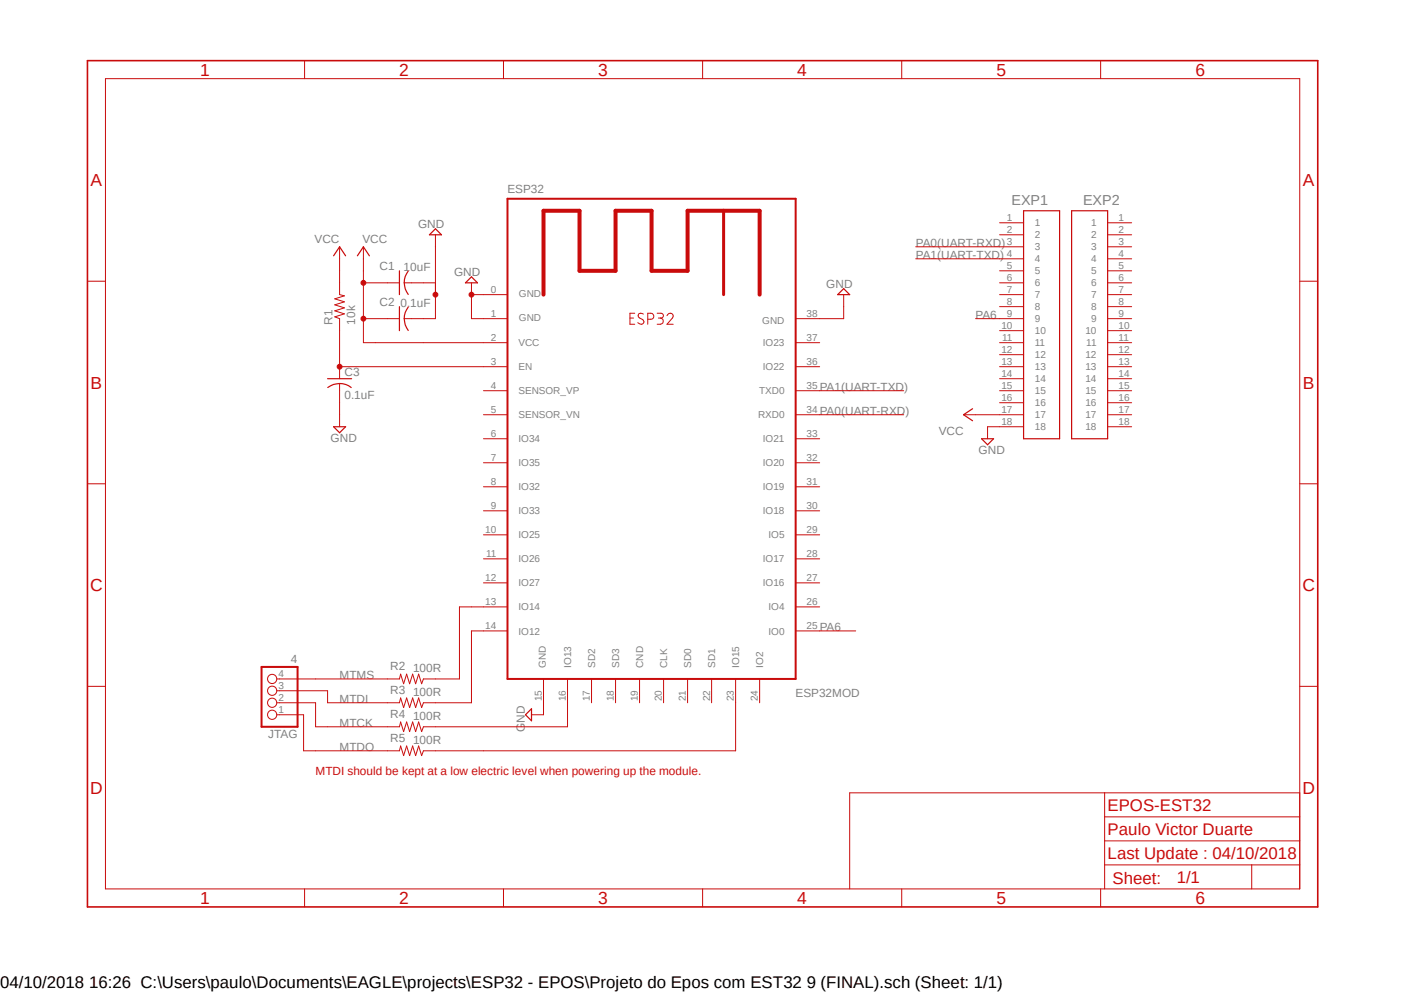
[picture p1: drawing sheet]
<svg xmlns="http://www.w3.org/2000/svg" width="297mm" height="210mm" viewBox="0 0 297 210" stroke-linecap="round" stroke-linejoin="round" font-family="sans-serif">
<path d="M17.9 12.5l261.2 179.9M279.1 12.5l-261.2 179.9" fill="none" stroke="#fff" stroke-width=".21"/>
<g fill="none" stroke="#c90b0b" stroke-width=".21">
<path d="M22.3 16.6h252.7v171.4h-252.7zM64.4 12.8v3.8M106.5 12.8v3.8M148.6 12.8v3.8M190.8 12.8v3.8M232.8 12.8v3.8M18.5 59.5h3.8M71.8 59.8v2.5l1.1 .3-2.1 .6 2.1 .6-2.1 .7 2.1 .6-2.1 .6 2.1 .7-2.1 .6 1 .4v2.5M71.8 52.2v2.5M76.9 52.2v2.5M82 59.8h2.5M85.5 59.8h6.6"/>
<path d="M92.1 49.7v17.7h-6.6M99.7 59.8v2.5M211.5 59.8h5M211.5 47.1h5M211.5 49.7h5M211.5 52.2h5M211.5 54.7h5M211.5 57.3h5M234.3 59.8h5.1M234.3 47.1h5.1M234.3 49.7h5.1M234.3 52.2h5.1"/>
<path d="M234.3 54.7h5.1M234.3 57.3h5.1M275 59.5h3.8M71.8 77.6v2.5M82 67.4h2.5M102.3 77.6h5.1M102.3 72.5h5.1M102.3 67.4h5.1M102.3 62.3h5.1M133.3 67.3h.7M134.3 66.3h-1v2.3h1M136.1 66.4l-.3-.1a.54 .54 0 0 0-.7 .2 .54 .54 0 0 0 .2 .7l.7 .4a.57 .57 0 0 1 0 .9 .57 .57 0 0 1-.8-.1l-.3-.2"/>
<path d="M137 67.5h.7a.64 .64 0 0 0 .6-.6 .64 .64 0 0 0-.6-.6h-.7v2.3M139 66.3h.8a.51 .51 0 0 1 .6 .5 .51 .51 0 0 1-.6 .5h-.5M139.7 67.3a.66 .66 0 0 1 .6 .6 .66 .66 0 0 1-.6 .7h-.7M141.1 66.8a.65 .65 0 0 1 .9-.5 .65 .65 0 0 1 .2 1l-1.1 1.3h1.3M168.3 77.6h5.1M168.3 72.5h5.1M178.5 62.3v5.1h-10.2M211.5 77.6h5M211.5 72.5h5M211.5 67.4h5M211.5 62.3h5M211.5 64.9h5"/>
<path d="M211.5 69.9h5M211.5 75h5M234.3 77.6h5.1M234.3 72.5h5.1M234.3 67.4h5.1M234.3 62.3h5.1M234.3 64.9h5.1M234.3 69.9h5.1M234.3 75h5.1M71.8 81.1v4.1M71.8 87.7v2.6M102.3 97.9h5.1"/>
<path d="M102.3 92.8h5.1M102.3 87.7h5.1M102.3 82.6h5.1M168.3 97.9h5.1M168.3 92.8h5.1M168.3 87.7h5.1M168.3 82.6h5.1M203.8 87.7h2.6M208.9 90.3v2.5M211.5 87.7h5M211.5 82.6h5M211.5 80.1h5"/>
<path d="M211.5 85.2h5M211.5 90.3h5M234.3 87.7h5.1M234.3 82.6h5.1M234.3 80.1h5.1M234.3 85.2h5.1M234.3 90.3h5.1M18.5 102.3h3.8M102.3 118.2h5.1M102.3 113.1h5.1M102.3 108h5.1M102.3 103h5.1"/>
<path d="M168.3 118.2h5.1M168.3 113.1h5.1M168.3 108h5.1M168.3 103h5.1M275 102.3h3.8M102.3 123.3h5.1M107.4 133.4h-7.7v15.2h-10.1l-.4 1-.6-2-.7 2-.6-2-.6 2-.7-2-.6 2-.6-2-.3 1h-15.2v-2.5h-10.8M107.4 128.4h-10.2v15.2h-7.6l-.4 1-.6-2-.7 2-.6-2-.6 2-.7-2-.6 2-.6-2-.3 1h-26M168.3 133.4h5.1M168.3 128.4h5.1M168.3 123.3h5.1M18.5 145.2h3.8"/>
<path d="M58.5 148.6h8.3v5.1h17.7l.3-1 .6 2 .6-2 .7 2 .6-2 .6 2 .7-2 .6 2 .4-1h2.5M58.5 151.2h5.7v7.6h20.3l.3-1 .6 2 .6-2 .7 2 .6-2 .6 2 .7-2 .6 2 .4-1h2.5M115 143.6v7.6h-2.6M120.1 143.6v5M125.1 143.6v5M130.2 143.6v5M135.3 143.6v5M140.4 143.6v5M145.5 143.6v5M150.5 143.6v5M155.6 143.6v5M160.7 143.6v5"/>
<path d="M275 145.2h3.8M233.7 167.7v20.3M233.7 177.8h41.3M233.7 172.8h41.3M275 167.7h-95.3v20.3M64.4 188v3.8M106.5 188v3.8M148.6 188v3.8M190.8 188v3.8M232.8 188v3.8M233.7 182.9h41.3M264.8 182.9v5.1"/>
<circle cx="57.6" cy="143.6" r=".98"/>
<circle cx="57.6" cy="148.6" r=".98"/>
<circle cx="57.6" cy="146.1" r=".98"/>
<circle cx="57.6" cy="151.2" r=".98"/>
</g>
<path d="M107.4 42h60.9v101.6h-60.9zM55.3 141.1h7.6v12.6h-7.6z" fill="none" stroke="#c90b0b" stroke-width=".42"/>
<path d="M115 62.3v-17.7h7.6v12.7h7.6v-12.7h7.6v12.7h7.7v-12.7h15.2v17.7" fill="none" stroke="#c90b0b" stroke-width=".85"/>
<path d="M153.1 44.6v17.7" fill="none" stroke="#c90b0b" stroke-width=".64"/>
<g fill="none" stroke="#c90b0b" stroke-width=".25">
<path d="M70.6 54.1l1.2-1.9 1.3 1.9M75.6 54.1l1.3-1.9 1.2 1.9M84.5 57.3v5M86.4 57.3a4 4 0 0 0 0 5M90.8 49.7l1.3-1.3 1.3 1.3zM99.7 58.5l1.3 1.3h-2.5zM216.5 44.6h7.7v48.2h-7.7zM226.7 44.6h7.6v48.2h-7.6zM84.5 64.9v5M86.4 64.9a4 4 0 0 0 0 5M178.5 61l1.2 1.3h-2.5zM69.3 80.1h5.1"/>
<path d="M69.3 82a4 4 0 0 1 5 0M70.6 90.3h2.5l-1.3 1.2zM205.7 86.4l-1.9 1.3 1.9 1.3M207.6 92.8h2.6l-1.3 1.3zM111.2 151.2l1.2-1.3v2.5z"/>
</g>
<path d="M18.5 12.8h260.3v179h-260.3z" fill="none" stroke="#c90b0b" stroke-width=".34"/>
<circle cx="92.1" cy="62.3" r=".51" fill="#c90b0b"/>
<g fill="none" stroke="#c90b0b" stroke-width=".21">
<path d="M102.3 62.3h-2.6v5.1"/>
<circle cx="92.1" cy="62.3" r=".51"/>
</g>
<circle cx="99.7" cy="62.3" r=".51" fill="#c90b0b"/>
<g fill="none" stroke="#c90b0b" stroke-width=".21">
<path d="M71.8 69.9v7.7h30.5M99.7 67.4h2.6M71.8 85.2v2.5M208.9 90.3h2.6M120.1 148.6v5.1h-28M155.6 148.6v10.2h-63.5"/>
<circle cx="99.7" cy="62.3" r=".51"/>
</g>
<circle cx="71.8" cy="77.6" r=".51" fill="#c90b0b"/>
<g fill="none" stroke="#c90b0b" stroke-width=".21">
<path d="M76.9 57.3v15.2h25.4M76.9 59.8h5.1M193.7 52.2h17.8M193.7 54.7h17.8M206.4 67.4h5.1M173.4 87.7h17.8M173.4 82.6h17.8M173.4 133.4h7.6"/>
<circle cx="71.8" cy="77.6" r=".51"/>
</g>
<circle cx="76.9" cy="59.8" r=".51" fill="#c90b0b"/>
<g fill="none" stroke="#c90b0b" stroke-width=".21">
<path d="M76.9 67.4h5.1"/>
<circle cx="76.9" cy="59.8" r=".51"/>
</g>
<circle cx="76.9" cy="67.4" r=".51" fill="#c90b0b"/>
<g fill="none" stroke="#c90b0b" stroke-width=".21">
<path d="M71.8 54.7v5.1M76.9 54.7v2.6M206.4 87.7h5.1"/>
<circle cx="76.9" cy="67.4" r=".51"/>
</g>
<g font-size="3.7" fill="#c90b0b">
<text x="42.3" y="16">1</text>
<text x="84.5" y="16">2</text>
<text x="126.6" y="16">3</text>
<text x="168.7" y="16">4</text>
<text x="210.8" y="16">5</text>
<text x="252.9" y="16">6</text>
<text x="19.2" y="39.4">A</text>
<text x="275.6" y="39.4">A</text>
<text x="19.2" y="82.2">B</text>
<text x="275.6" y="82.2">B</text>
<text x="19.1" y="125.1">C</text>
<text x="275.5" y="125.1">C</text>
<text x="19.1" y="167.9">D</text>
<text x="275.5" y="167.9">D</text>
<text x="42.3" y="191.2">1</text>
<text x="84.5" y="191.2">2</text>
<text x="126.6" y="191.2">3</text>
<text x="168.7" y="191.2">4</text>
<text x="210.8" y="191.2">5</text>
<text x="252.9" y="191.2">6</text>
</g>
<g font-size="3.6" fill="#c90b0b">
<text x="234.3" y="171.5">EPOS-EST32</text>
<text x="234.3" y="176.6">Paulo Victor Duarte</text>
<text x="234.3" y="181.7">Last Update : 04/10/2018</text>
<text x="235.3" y="186.9">Sheet:</text>
<text x="248.9" y="186.7">1/1</text>
</g>
<text font-size="3.6" x="0" y="208.9">04/10/2018 16:26 C:\Users\paulo\Documents\EAGLE\projects\ESP32 - EPOS\Projeto do Epos com EST32 9 (FINAL).sch (Sheet: 1/1)</text>
<g font-size="3" fill="#808080">
<text x="214" y="43.3">EXP1</text>
<text x="229.1" y="43.3">EXP2</text>
</g>
<g font-size="2.5" fill="#808080">
<text x="107.4" y="40.8">ESP32</text>
<text x="66.5" y="51.4">VCC</text>
<text x="76.7" y="51.4">VCC</text>
<text x="88.4" y="48.3">GND</text>
<text x="193.7" y="52.2">PA0(UART-RXD)</text>
<text x="80.3" y="57.2">C1</text>
<text x="85.4" y="57.4">10uF</text>
<text x="96.1" y="58.4">GND</text>
<text x="193.7" y="54.7">PA1(UART-TXD)</text>
<text x="80.3" y="64.7">C2</text>
<text x="84.7" y="65">0.1uF</text>
<text x="174.8" y="61">GND</text>
<text x="70.3" y="68.7" transform="rotate(-90 70.3 68.7)">R1</text>
<text x="75.1" y="68.7" transform="rotate(-90 75.1 68.7)">10k</text>
<text x="206.4" y="67.4">PA6</text>
<text x="72.9" y="79.5">C3</text>
<text x="173.4" y="82.6">PA1(UART-TXD)</text>
<text x="72.9" y="84.3">0.1uF</text>
<text x="173.4" y="87.7">PA0(UART-RXD)</text>
<text x="69.9" y="93.4">GND</text>
<text x="198.6" y="92">VCC</text>
<text x="207" y="96">GND</text>
<text x="173.4" y="133.4">PA6</text>
<text x="61.6" y="140.3">4</text>
<text x="71.8" y="143.6">MTMS</text>
<text x="82.6" y="141.8">R2</text>
<text x="87.4" y="142.1">100R</text>
<text x="71.8" y="148.7">MTDI</text>
<text x="82.6" y="146.9">R3</text>
<text x="87.4" y="147.2">100R</text>
<text x="168.3" y="147.4">ESP32MOD</text>
<text x="71.8" y="153.7">MTCK</text>
<text x="82.6" y="151.9">R4</text>
<text x="87.4" y="152.2">100R</text>
<text x="111" y="154.9" transform="rotate(-90 111 154.9)">GND</text>
<text x="56.7" y="156.1">JTAG</text>
<text x="71.8" y="158.8">MTDO</text>
<text x="82.6" y="157">R5</text>
<text x="87.4" y="157.3">100R</text>
</g>
<text font-size="2.5" fill="#c90b0b" x="66.8" y="163.9">MTDI should be kept at a low electric level when powering up the module.</text>
<g font-size="2.1" fill="#808080">
<text x="213" y="46.7">1</text>
<text x="218.9" y="47.9">1</text>
<text x="230.8" y="47.9">1</text>
<text x="236.6" y="46.7">1</text>
<text x="213" y="49.3">2</text>
<text x="213" y="51.8">3</text>
<text x="218.9" y="50.4">2</text>
<text x="218.9" y="53">3</text>
<text x="230.8" y="50.4">2</text>
<text x="230.8" y="53">3</text>
<text x="236.6" y="49.3">2</text>
<text x="236.6" y="51.8">3</text>
<text x="213" y="54.4">4</text>
<text x="213" y="56.9">5</text>
<text x="213" y="59.4">6</text>
<text x="218.9" y="55.5">4</text>
<text x="218.9" y="58">5</text>
<text x="230.8" y="55.5">4</text>
<text x="230.8" y="58">5</text>
<text x="236.6" y="54.4">4</text>
<text x="236.6" y="56.9">5</text>
<text x="236.6" y="59.4">6</text>
<text x="103.8" y="62">0</text>
<text x="109.8" y="62.8">GND</text>
<text x="213" y="62">7</text>
<text x="213" y="64.5">8</text>
<text x="218.9" y="60.6">6</text>
<text x="218.9" y="63.1">7</text>
<text x="218.9" y="65.6">8</text>
<text x="230.8" y="60.6">6</text>
<text x="230.8" y="63.1">7</text>
<text x="230.8" y="65.6">8</text>
<text x="236.6" y="62">7</text>
<text x="236.6" y="64.5">8</text>
<text x="103.8" y="67.1">1</text>
<text x="109.8" y="67.9">GND</text>
<text x="161.2" y="68.5">GND</text>
<text x="170.6" y="67.1">38</text>
<text x="211.8" y="69.6">10</text>
<text x="213" y="67.1">9</text>
<text x="218.9" y="68.2">9</text>
<text x="218.9" y="70.7">10</text>
<text x="229.6" y="70.7">10</text>
<text x="230.8" y="68.2">9</text>
<text x="236.6" y="67.1">9</text>
<text x="236.6" y="69.6">10</text>
<text x="103.8" y="77.2">3</text>
<text x="103.8" y="72.1">2</text>
<text x="109.7" y="73.2">VCC</text>
<text x="161.4" y="73.2">IO23</text>
<text x="170.6" y="77.2">36</text>
<text x="170.6" y="72.1">37</text>
<text x="211.8" y="74.7">12</text>
<text x="211.8" y="77.2">13</text>
<text x="212" y="72.1">11</text>
<text x="218.9" y="73.2">11</text>
<text x="218.9" y="75.8">12</text>
<text x="229.6" y="75.8">12</text>
<text x="229.8" y="73.2">11</text>
<text x="236.6" y="72.1">11</text>
<text x="236.6" y="74.7">12</text>
<text x="236.6" y="77.2">13</text>
<text x="103.8" y="82.3">4</text>
<text x="109.7" y="83.4">SENSOR_VP</text>
<text x="109.7" y="78.3">EN</text>
<text x="160.6" y="83.4">TXD0</text>
<text x="161.4" y="78.3">IO22</text>
<text x="170.6" y="82.3">35</text>
<text x="211.8" y="79.8">14</text>
<text x="211.8" y="82.3">15</text>
<text x="218.9" y="78.3">13</text>
<text x="218.9" y="80.9">14</text>
<text x="218.9" y="83.4">15</text>
<text x="229.6" y="78.3">13</text>
<text x="229.6" y="80.9">14</text>
<text x="229.6" y="83.4">15</text>
<text x="236.6" y="79.8">14</text>
<text x="236.6" y="82.3">15</text>
<text x="103.8" y="87.4">5</text>
<text x="109.7" y="88.5">SENSOR_VN</text>
<text x="160.4" y="88.5">RXD0</text>
<text x="170.6" y="87.4">34</text>
<text x="211.8" y="84.8">16</text>
<text x="211.8" y="87.4">17</text>
<text x="211.8" y="89.9">18</text>
<text x="218.9" y="85.9">16</text>
<text x="218.9" y="88.5">17</text>
<text x="229.6" y="85.9">16</text>
<text x="229.6" y="88.5">17</text>
<text x="236.6" y="84.8">16</text>
<text x="236.6" y="87.4">17</text>
<text x="236.6" y="89.9">18</text>
<text x="103.8" y="92.5">6</text>
<text x="109.7" y="93.6">IO34</text>
<text x="161.4" y="93.6">IO21</text>
<text x="170.6" y="92.5">33</text>
<text x="218.9" y="91">18</text>
<text x="229.6" y="91">18</text>
<text x="103.8" y="97.5">7</text>
<text x="109.7" y="98.6">IO35</text>
<text x="161.4" y="98.6">IO20</text>
<text x="170.6" y="97.5">32</text>
<text x="103.8" y="107.7">9</text>
<text x="103.8" y="102.6">8</text>
<text x="109.7" y="103.7">IO32</text>
<text x="161.4" y="103.7">IO19</text>
<text x="170.6" y="107.7">30</text>
<text x="170.6" y="102.6">31</text>
<text x="102.7" y="112.8">10</text>
<text x="109.7" y="113.9">IO25</text>
<text x="109.7" y="108.8">IO33</text>
<text x="161.4" y="108.8">IO18</text>
<text x="162.6" y="113.9">IO5</text>
<text x="170.6" y="112.8">29</text>
<text x="102.8" y="117.8">11</text>
<text x="109.7" y="119">IO26</text>
<text x="161.4" y="119">IO17</text>
<text x="170.6" y="117.8">28</text>
<text x="102.7" y="122.9">12</text>
<text x="109.7" y="124">IO27</text>
<text x="161.4" y="124">IO16</text>
<text x="170.6" y="122.9">27</text>
<text x="102.7" y="128">13</text>
<text x="109.7" y="129.1">IO14</text>
<text x="162.6" y="129.1">IO4</text>
<text x="170.6" y="128">26</text>
<text x="102.7" y="133.1">14</text>
<text x="109.7" y="134.2">IO12</text>
<text x="162.6" y="134.2">IO0</text>
<text x="170.6" y="133.1">25</text>
<text x="58.9" y="143.2">4</text>
<text x="115.4" y="141.2" transform="rotate(-90 115.4 141.2)">GND</text>
<text x="120.8" y="141.2" transform="rotate(-90 120.8 141.2)">IO13</text>
<text x="125.9" y="141.2" transform="rotate(-90 125.9 141.2)">SD2</text>
<text x="131" y="141.2" transform="rotate(-90 131 141.2)">SD3</text>
<text x="136.1" y="141.2" transform="rotate(-90 136.1 141.2)">CND</text>
<text x="141.1" y="141.2" transform="rotate(-90 141.1 141.2)">CLK</text>
<text x="146.2" y="141.2" transform="rotate(-90 146.2 141.2)">SD0</text>
<text x="151.3" y="141.2" transform="rotate(-90 151.3 141.2)">SD1</text>
<text x="156.4" y="141.2" transform="rotate(-90 156.4 141.2)">IO15</text>
<text x="161.5" y="141.2" transform="rotate(-90 161.5 141.2)">IO2</text>
<text x="58.9" y="148.3">2</text>
<text x="58.9" y="145.8">3</text>
<text x="114.6" y="148.3" transform="rotate(-90 114.6 148.3)">15</text>
<text x="119.7" y="148.3" transform="rotate(-90 119.7 148.3)">16</text>
<text x="124.8" y="148.3" transform="rotate(-90 124.8 148.3)">17</text>
<text x="129.9" y="148.3" transform="rotate(-90 129.9 148.3)">18</text>
<text x="135" y="148.3" transform="rotate(-90 135 148.3)">19</text>
<text x="140" y="148.3" transform="rotate(-90 140 148.3)">20</text>
<text x="145.1" y="148.3" transform="rotate(-90 145.1 148.3)">21</text>
<text x="150.2" y="148.3" transform="rotate(-90 150.2 148.3)">22</text>
<text x="155.2" y="148.3" transform="rotate(-90 155.2 148.3)">23</text>
<text x="160.3" y="148.3" transform="rotate(-90 160.3 148.3)">24</text>
<text x="58.9" y="150.8">1</text>
</g>
</svg>
